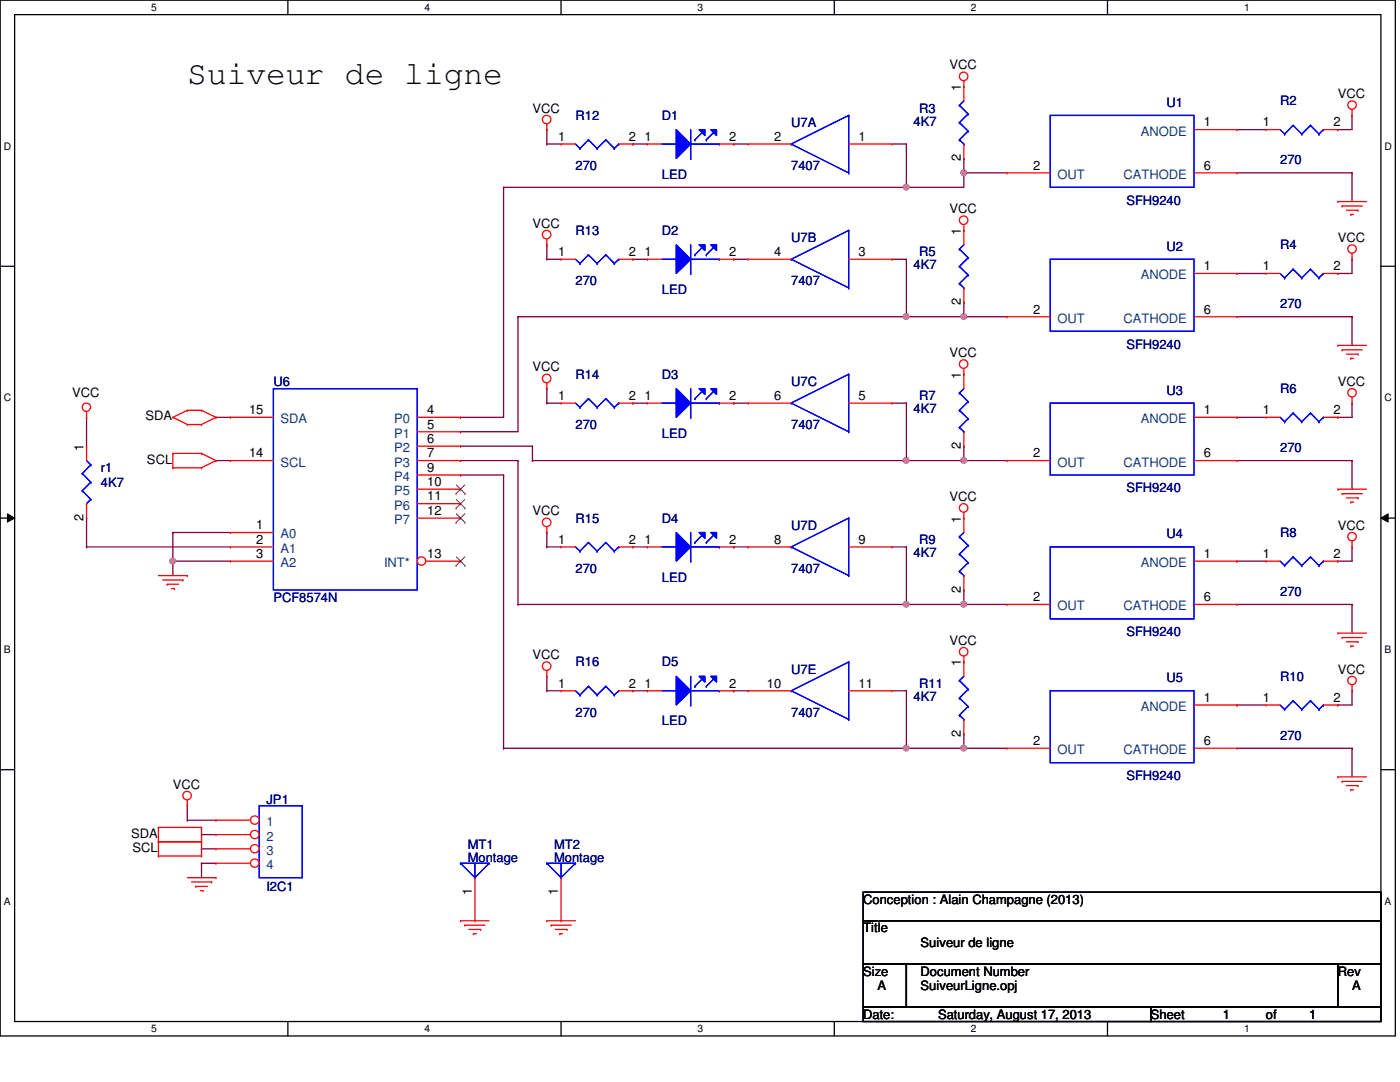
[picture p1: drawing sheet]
<svg xmlns="http://www.w3.org/2000/svg" width="279mm" height="216mm" viewBox="0 0 279 216" stroke-linecap="round" stroke-linejoin="round" font-family="sans-serif">
<path d="M0 0h278.5v206.7h-278.5zM2.9 2.9h272.7v200.9h-272.7z" fill="none" stroke="#000" stroke-width=".25"/>
<g fill="#fff">
<path d="M30.2 .3h1.1v2.3h-1.1z"/>
<path d="M30.2 204.1h1.1v2.3h-1.1z"/>
</g>
<path d="M57.4 0v2.9M57.4 203.8v2.9" fill="none" stroke="#000" stroke-width=".25"/>
<g fill="#fff">
<path d="M84.7 .3h1.1v2.3h-1.1z"/>
<path d="M84.7 204.1h1.1v2.3h-1.1z"/>
</g>
<path d="M112 0v2.9M112 203.8v2.9" fill="none" stroke="#000" stroke-width=".25"/>
<g fill="#fff">
<path d="M139.2 .3h1.1v2.3h-1.1z"/>
<path d="M139.2 204.1h1.1v2.3h-1.1z"/>
</g>
<path d="M166.5 0v2.9M166.5 203.8v2.9" fill="none" stroke="#000" stroke-width=".25"/>
<g fill="#fff">
<path d="M193.8 .3h1.1v2.3h-1.1z"/>
<path d="M193.8 204.1h1.1v2.3h-1.1z"/>
</g>
<path d="M221 0v2.9M221 203.8v2.9" fill="none" stroke="#000" stroke-width=".25"/>
<g fill="#fff">
<path d="M248.3 .3h1.1v2.3h-1.1z"/>
<path d="M248.3 204.1h1.1v2.3h-1.1z"/>
<path d="M.8 28h1.4v2.3h-1.4z"/>
<path d="M276.3 28h1.4v2.3h-1.4z"/>
<path d="M.8 78.2h1.4v2.3h-1.4z"/>
<path d="M276.3 78.2h1.4v2.3h-1.4z"/>
</g>
<path d="M0 53.1h2.9M275.6 53.1h2.9" fill="none" stroke="#000" stroke-width=".25"/>
<g fill="#fff">
<path d="M.8 128.5h1.3v2.2h-1.3z"/>
<path d="M276.3 128.5h1.3v2.2h-1.3z"/>
</g>
<path d="M0 103.4h2.9M275.6 103.4h2.9" fill="none" stroke="#000" stroke-width=".25"/>
<path d="M1.5 102.5l1.4 .9-1.4 .8zM275.6 103.4l1.4-.9v1.7z" fill="#000"/>
<path d="M1.5 102.5l1.4 .9-1.4 .8zM275.6 103.4l1.4-.9v1.7z" fill="none" stroke="#000" stroke-width=".2"/>
<g fill="#fff">
<path d="M.8 178.7h1.3v2.2h-1.3z"/>
<path d="M276.3 178.7h1.3v2.2h-1.3z"/>
</g>
<path d="M0 153.6h2.9M275.6 153.6h2.9" fill="none" stroke="#000" stroke-width=".25"/>
<path d="M192.4 34.5h.1M192.4 34.5v2.9" fill="none" stroke="#800040" stroke-width=".25"/>
<circle cx="192.3" cy="34.5" r=".56" fill="#f0f"/>
<circle cx="192.3" cy="34.5" r=".56" fill="none" stroke="#f0f" stroke-width=".25"/>
<path d="M192.4 34.5h.1M192.4 34.5h8.6M246.9 25.9h.1M246.9 34.5h22.9M246.9 25.9h5.7M269.8 34.5h.1M269.8 34.5v5.7M34.5 106.3h.1M34.5 112h.1M34.5 106.3h11.5M34.5 112v2.9" fill="none" stroke="#800040" stroke-width=".25"/>
<circle cx="34.5" cy="112" r=".56" fill="#f0f"/>
<circle cx="34.5" cy="112" r=".56" fill="none" stroke="#f0f" stroke-width=".25"/>
<g fill="none" stroke="#800040" stroke-width=".25">
<path d="M180.9 37.4h.1M180.9 37.4h11.5M17.3 83.3h.1M17.3 83.3v5.7M43.1 83.3h.1M43.1 91.9h.1M43.1 83.3h2.9M43.1 91.9h2.9M17.3 109.1h.1M17.3 103.4h.1M17.3 109.1h28.7M17.3 103.4v5.7"/>
<path d="M34.5 112h.1M34.5 106.3h.1M34.5 112h11.5M34.5 106.3v5.7"/>
</g>
<circle cx="180.8" cy="37.3" r=".56" fill="#f0f"/>
<circle cx="180.8" cy="37.3" r=".56" fill="none" stroke="#f0f" stroke-width=".25"/>
<path d="M267 25.9h.1M269.8 23h.1M269.8 23v2.9h-2.8M192.4 60.3h.1M192.4 60.3v2.9" fill="none" stroke="#800040" stroke-width=".25"/>
<circle cx="192.3" cy="63.2" r=".56" fill="#f0f"/>
<circle cx="192.3" cy="63.2" r=".56" fill="none" stroke="#f0f" stroke-width=".25"/>
<path d="M246.9 54.6h.1M246.9 54.6h5.7M180.9 63.2h.1M180.9 63.2h20.1M192.4 63.2h.1M246.9 63.2h22.9M269.8 63.2h.1M269.8 63.2v5.7" fill="none" stroke="#800040" stroke-width=".25"/>
<circle cx="180.8" cy="63.2" r=".56" fill="#f0f"/>
<circle cx="180.8" cy="63.2" r=".56" fill="none" stroke="#f0f" stroke-width=".25"/>
<path d="M267 54.6h.1M269.8 51.7h.1M269.8 51.7v2.9h-2.8M192.4 89h.1M192.4 89v2.9" fill="none" stroke="#800040" stroke-width=".25"/>
<circle cx="192.3" cy="91.9" r=".56" fill="#f0f"/>
<circle cx="192.3" cy="91.9" r=".56" fill="none" stroke="#f0f" stroke-width=".25"/>
<path d="M180.9 91.9h.1M180.9 91.9h20.1M192.4 91.9h.1M246.9 83.3h.1M246.9 91.9h22.9M246.9 83.3h5.7M269.8 91.9h.1M269.8 91.9v5.7" fill="none" stroke="#800040" stroke-width=".25"/>
<circle cx="180.8" cy="91.9" r=".56" fill="#f0f"/>
<circle cx="180.8" cy="91.9" r=".56" fill="none" stroke="#f0f" stroke-width=".25"/>
<path d="M267 83.3h.1M269.8 80.4h.1M269.8 80.4v2.9h-2.8M192.4 117.7h.1M192.4 117.7v2.9" fill="none" stroke="#800040" stroke-width=".25"/>
<circle cx="192.3" cy="120.6" r=".56" fill="#f0f"/>
<circle cx="192.3" cy="120.6" r=".56" fill="none" stroke="#f0f" stroke-width=".25"/>
<path d="M246.9 112h.1M246.9 112h5.7M180.9 120.6h.1M180.9 120.6h20.1M192.4 120.6h.1M246.9 120.6h22.9M269.8 120.6h.1M269.8 120.6v5.7" fill="none" stroke="#800040" stroke-width=".25"/>
<circle cx="180.8" cy="120.6" r=".56" fill="#f0f"/>
<circle cx="180.8" cy="120.6" r=".56" fill="none" stroke="#f0f" stroke-width=".25"/>
<path d="M267 112h.1M269.8 109.1h.1M269.8 109.1v2.9h-2.8M192.4 146.4h.1M192.4 146.4v2.9" fill="none" stroke="#800040" stroke-width=".25"/>
<circle cx="192.3" cy="149.3" r=".56" fill="#f0f"/>
<circle cx="192.3" cy="149.3" r=".56" fill="none" stroke="#f0f" stroke-width=".25"/>
<path d="M180.9 149.3h.1M180.9 149.3h20.1M192.4 149.3h.1M246.9 140.7h.1M246.9 149.3h22.9M246.9 140.7h5.7M269.8 149.3h.1M269.8 149.3v5.7" fill="none" stroke="#800040" stroke-width=".25"/>
<circle cx="180.8" cy="149.3" r=".56" fill="#f0f"/>
<circle cx="180.8" cy="149.3" r=".56" fill="none" stroke="#f0f" stroke-width=".25"/>
<g fill="none" stroke="#800040" stroke-width=".25">
<path d="M100.5 37.4h.1M100.5 37.4v45.9h-8.6M100.5 37.4h80.4M109.1 28.7h.1M109.1 25.9h.1M109.1 28.7h2.9M109.1 25.9v2.8M126.3 28.7h.1M126.3 28.7h2.9M146.4 28.7h.1M146.4 28.7h2.9M178 28.7h2.9"/>
<path d="M180.9 28.7h.1M180.9 37.4h.1M180.9 28.7v8.7M192.4 31.6h.1M192.4 31.6v2.9M109.1 51.7h.1M109.1 48.9h.1M109.1 48.9v2.8M109.1 51.7h2.9M126.3 51.7h.1M126.3 51.7h2.9M146.4 51.7h.1"/>
<path d="M146.4 51.7h2.9M178 51.7h2.9M180.9 51.7h.1M180.9 51.7v11.5M103.4 63.2h.1M103.4 63.2v22.9h-11.5M103.4 63.2h77.5M109.1 77.6h.1M109.1 77.6v2.8M180.9 63.2h.1M91.9 83.3h.1M91.9 86.1h.1"/>
<path d="M91.9 89h.1M91.9 91.9h.1M91.9 94.8h.1M91.9 89h14.4M91.9 91.9h11.5M91.9 94.8h8.6M100.5 94.8h.1M100.5 94.8v54.5M103.4 91.9h.1M103.4 91.9v28.7M106.3 89h.1M106.3 91.9h.1"/>
<path d="M106.3 89v2.9M106.3 91.9h74.6M109.1 80.4h.1M109.1 80.4h2.9M126.3 80.4h.1M126.3 80.4h2.9M146.4 80.4h.1M146.4 80.4h2.9M178 80.4h2.9M180.9 80.4h.1M180.9 91.9h.1M180.9 80.4v11.5"/>
<path d="M109.1 109.1h.1M109.1 106.3h.1M109.1 106.3v2.8M109.1 109.1h2.9M126.3 109.1h.1M126.3 109.1h2.9M146.4 109.1h.1M146.4 109.1h2.9M178 109.1h2.9M180.9 109.1h.1M180.9 109.1v11.5M103.4 120.6h.1"/>
<path d="M103.4 120.6h77.5M109.1 137.8h.1M109.1 135h.1M109.1 135v2.8M109.1 137.8h2.9M126.3 137.8h.1M126.3 137.8h2.9M146.4 137.8h.1M146.4 137.8h2.9M178 137.8h2.9M180.9 120.6h.1M180.9 137.8h.1"/>
<path d="M180.9 137.8v11.5M269.8 137.8h.1M269.8 137.8v2.9h-2.8M100.5 149.3h.1M100.5 149.3h80.4M180.9 149.3h.1M267 140.7h.1M37.4 163.7h.1M37.4 160.8h.1M37.4 163.7h5.7M37.4 160.8v2.9M40.2 166.5h.1"/>
<path d="M40.2 169.4h.1M40.2 172.3h.1M40.2 166.5h2.9M40.2 169.4h2.9M40.2 172.3h2.9M40.2 172.3v2.8"/>
</g>
<g fill="none" stroke="#f00" stroke-width=".25">
<path d="M192.4 17.3h.1M192.4 16.1v1.2M109.1 25.9h.1M109.1 24.7v1.2M269.8 23h.1M269.8 21.8v1.2M109.1 48.9h.1M109.1 47.7v1.2M192.4 46h.1M192.4 44.8v1.2M267 40.2h.1M267 40.2h5.7"/>
<path d="M267.8 41.1h.1M267.8 41.1h4.1M268.7 42h2.3M269.6 42.8h.1M269.6 42.8h.5M269.8 51.7h.1M269.8 50.5v1.2M271 42h.1M109.1 77.6h.1M109.1 76.4v1.2M192.4 74.7h.1M192.4 73.5v1.2"/>
<path d="M267 68.9h.1M267 68.9h5.7M267.8 69.8h.1M267.8 69.8h4.1M268.7 70.7h2.3M269.6 71.5h.1M269.6 71.5h.5M269.8 79.2v1.2M271 70.7h.1M17.3 83.3h.1M17.3 82.1v1.2M34.5 83.3h.1"/>
<path d="M34.5 93.3h.1M34.5 90.5h.1M34.5 83.3l2.9 1.4M34.5 93.3h5.7M34.5 90.5v2.8M34.5 90.5h5.7M37.4 84.7h.1M37.4 81.9h.1M37.4 84.7h2.8M37.4 81.9l-2.9 1.4M37.4 81.9h2.8M40.2 84.7h.1"/>
<path d="M40.2 81.9h.1M40.2 93.3h.1M40.2 90.5h.1M40.2 81.9l2.9 1.4M40.2 90.5l2.9 1.4M43.1 83.3h.1M43.1 91.9h.1M43.1 83.3l-2.9 1.4M43.1 91.9l-2.9 1.4M112 80.4h.1M112 80.4h2.9M123.5 80.4h2.8"/>
<path d="M126.3 80.4h.1M267 97.6h.1M267 97.6h5.7M267.8 98.5h.1M267.8 98.5h4.1M268.7 99.4h2.3M269.8 80.4h.1M271 99.4h.1M31.6 114.9h5.8M32.5 115.7h4M33.4 116.6h.1M33.4 116.6h2.2"/>
<path d="M34.2 117.4h.6M34.8 117.4h.1M36.5 115.7h.1M37.4 114.9h.1M109.1 106.3h.1M109.1 105.1v1.2M192.4 103.4h.1M192.4 102.2v1.2M238.3 112h8.6M246.9 112h.1M269.6 100.2h.1M269.6 100.2h.5"/>
<path d="M269.8 109.1h.1M269.8 107.9v1.2M109.1 135h.1M109.1 133.8v1.2M192.4 132.1h.1M192.4 130.9v1.2M201 120.6h.1M201 120.6h8.6M238.3 120.6h8.6M246.9 120.6h.1M267 126.3h.1M267 126.3h5.7"/>
<path d="M267.8 127.2h.1M267.8 127.2h4.1M268.7 128.1h2.3M269.6 128.9h.1M269.6 128.9h.5M269.8 137.8h.1M269.8 136.7v1.1M271 128.1h.1M37.4 159.6v1.2M267 155h.1M267 155h5.7M267.8 155.9h.1"/>
<path d="M267.8 155.9h4.1M268.7 156.8h2.3M269.6 157.6h.1M269.6 157.6h.5M271 156.8h.1M31.6 168h.1M31.6 165.1h.1M31.6 170.8h.1M31.6 168h8.6M31.6 165.1v5.7M31.6 165.1h8.6M31.6 170.8h8.6"/>
<path d="M37.4 160.8h.1M37.4 175.1h5.7M38.2 176h4M39.1 176.9h.1M39.1 176.9h2.3M40 177.7h.5M40.2 165.1h.1M40.2 168h.1M40.2 170.8h.1M40.2 165.1v5.7M40.5 177.7h.1M42.2 176h.1"/>
<path d="M43.1 175.1h.1M94.8 175.1v8.6M91.9 183.7h.1M91.9 183.7h5.7M92.8 184.6h.1M92.8 184.6h4M93.6 185.5h2.3M94.5 186.3h.1M94.5 186.3h.5M94.8 183.7h.1M95.9 185.5h.1M109.1 183.7h.1"/>
<path d="M109.1 183.7h5.8M110 184.6h.1M110 184.6h4M110.8 185.5h2.4M111.7 186.3h.1M111.7 186.3h.6M113.2 185.5h.1"/>
<circle cx="192.3" cy="15.2" r=".85"/>
<circle cx="109.1" cy="23.9" r=".84"/>
<circle cx="269.8" cy="21" r=".84"/>
<circle cx="109.1" cy="46.8" r=".85"/>
<circle cx="192.3" cy="43.9" r=".85"/>
<circle cx="269.8" cy="49.7" r=".84"/>
<circle cx="109.1" cy="75.5" r=".85"/>
<circle cx="192.3" cy="72.6" r=".85"/>
<circle cx="269.8" cy="78.4" r=".84"/>
<circle cx="17.2" cy="81.3" r=".83"/>
<circle cx="109.1" cy="104.2" r=".85"/>
<circle cx="192.3" cy="101.3" r=".85"/>
<circle cx="269.8" cy="107.1" r=".84"/>
<circle cx="109.1" cy="132.9" r=".85"/>
<circle cx="192.3" cy="130" r=".85"/>
<circle cx="269.8" cy="135.8" r=".84"/>
<circle cx="37.3" cy="158.8" r=".85"/>
</g>
<path d="M172.3 178h103.3v5.7h-103.3zM172.3 183.7h103.3v8.7h-103.3zM172.3 192.4h8.6v8.6h-8.6zM180.9 192.4h86.1v8.6h-86.1zM267 192.4h8.6v8.6h-8.6zM172.3 201h57.4v2.8h-57.4zM229.7 201h45.9v2.8h-45.9z" fill="none" stroke="#000" stroke-width=".25"/>
<g fill="none" stroke="#00f" stroke-width=".25">
<path d="M117.4 79.5h.1M117.4 79.5l-1.7 1.8M117.4 79.5l1.8 1.8M120.9 79.5h.1M120.9 79.5l-1.7 1.8M120.9 79.5l1.7 1.8M114.9 80.4l.8 .9M115.7 81.3h.1M119.2 81.3h.1M122.6 81.3h.1M123.5 80.4h.1M123.5 80.4l-.9 .9"/>
<path d="M209.6 109.1h28.7v14.4h-28.7zM51.7 160.8h8.6v14.3h-8.6zM91.9 172.3h.1M91.9 172.3h5.7M91.9 172.3l2.9 2.8M94.8 175.1h.1M94.8 172.3v2.8M97.6 172.3h.1M97.6 172.3l-2.8 2.8"/>
</g>
<circle cx="50.8" cy="163.6" r=".84" fill="#fff"/>
<g fill="none" stroke="#f00" stroke-width=".25">
<path d="M43.1 163.7h.1M43.1 163.7h6.9"/>
<circle cx="50.8" cy="163.6" r=".84"/>
</g>
<circle cx="50.8" cy="166.5" r=".84" fill="#fff"/>
<g fill="none" stroke="#f00" stroke-width=".25">
<path d="M43.1 166.5h.1M43.1 166.5h6.9"/>
<circle cx="50.8" cy="166.5" r=".84"/>
</g>
<circle cx="50.8" cy="169.4" r=".84" fill="#fff"/>
<g fill="none" stroke="#f00" stroke-width=".25">
<path d="M43.1 169.4h.1M43.1 169.4h6.9"/>
<circle cx="50.8" cy="169.4" r=".84"/>
</g>
<circle cx="50.8" cy="172.2" r=".84" fill="#fff"/>
<g fill="none" stroke="#f00" stroke-width=".25">
<path d="M252.6 54.6h.1M252.6 54.6h2.9M264.1 54.6h2.9M267 54.6h.1M46 91.9h.1M46 83.3h.1M46 83.3h8.6M46 91.9h8.6M83.3 86.1h8.6M83.3 83.3h8.6M83.3 97.6h8.6M91.9 86.1h.1"/>
<path d="M91.9 83.3h.1M91.9 97.6h.1M46 112h.1M46 109.1h.1M46 106.3h.1M46 112h8.6M46 109.1h8.6M46 106.3h8.6M83.3 103.4h8.6M83.3 100.5h8.6M91.9 103.4h.1M91.9 100.5h.1"/>
<path d="M112 137.8h.1M112 137.8h2.9M123.5 137.8h2.8M126.3 137.8h.1M43.1 172.3h.1M43.1 172.3h6.9"/>
<circle cx="50.8" cy="172.2" r=".84"/>
</g>
<g fill="none" stroke="#00f" stroke-width=".25">
<path d="M255.5 54.6l.9 .9M256.4 55.5h.1M258.1 53.7h.1M258.1 53.7l-1.7 1.8M258.1 53.7l1.7 1.8M259.8 55.5h.1M261.5 53.7h.1M261.5 53.7l-1.7 1.8M261.5 53.7l1.7 1.8M263.2 55.5h.1M264.1 54.6h.1M264.1 54.6l-.9 .9"/>
<path d="M54.6 77.6h28.7v40.1h-28.7zM114.9 137.8l.8 .9M115.7 138.7h.1M117.4 136.9h.1M117.4 136.9l-1.7 1.8M117.4 136.9l1.8 1.8M119.2 138.7h.1M120.9 136.9h.1M120.9 136.9l-1.7 1.8M120.9 136.9l1.7 1.8M122.6 138.7h.1M123.5 137.8h.1"/>
<path d="M123.5 137.8l-.9 .9"/>
</g>
<path d="M91 98.5h.1M91.1 99.7l1.7 1.7M91.1 96.8l1.7 1.7M92.8 99.7l-1.8 1.7M92.8 96.8l-1.8 1.7M92.8 98.5h.1M91 104.3h.1M91 101.4h.1M91.1 102.5l1.7 1.8M92.8 102.5l-1.8 1.8M92.8 104.3h.1M92.8 101.4h.1" fill="none" stroke="#804000" stroke-width=".2"/>
<circle cx="84.1" cy="112" r=".84" fill="#fff"/>
<g fill="none" stroke="#f00" stroke-width=".25">
<path d="M149.3 51.7h.1M149.3 51.7h8.6M169.4 51.7h8.6M178 51.7h.1M192.4 46h.1M192.4 46v2.9M192.4 57.4v2.9M192.4 60.3h.1M83.3 94.8h8.6M83.3 91.9h8.6M83.3 89h8.6M91.9 94.8h.1"/>
<path d="M91.9 91.9h.1M91.9 89h.1M201 91.9h.1M201 91.9h8.6M238.3 91.9h8.6M238.3 83.3h8.6M246.9 83.3h.1M246.9 91.9h.1M85 112h6.9M91.9 112h.1M149.3 109.1h.1M149.3 109.1h8.6"/>
<path d="M169.4 109.1h8.6M178 109.1h.1M252.6 112h.1M252.6 112h2.9M264.1 112h2.9M267 112h.1"/>
<circle cx="84.1" cy="112" r=".84"/>
</g>
<path d="M91 112.9h.1M91.1 111.1l1.7 1.8M92.8 111.1l-1.8 1.8M92.8 112.9h.1" fill="none" stroke="#804000" stroke-width=".2"/>
<g fill="none" stroke="#00f" stroke-width=".25">
<path d="M157.9 51.7h.1M157.9 51.7l11.5 5.7M169.4 46h.1M169.4 57.4h.1M169.4 46v11.4M169.4 46l-11.5 5.7M191.5 49.7h.1M191.5 53.2h.1M191.5 56.6h.1M191.5 49.7l1.7 1.7M191.5 53.2l1.7 1.7M191.5 56.6l.9 .8"/>
<path d="M192.4 57.4h.1M192.4 48.9l-.9 .8M193.2 51.4h.1M193.2 54.9h.1M193.2 51.4l-1.7 1.8M193.2 54.9l-1.7 1.7M209.6 80.4h28.7v14.4h-28.7zM157.9 109.1h.1M157.9 109.1l11.5 5.8M169.4 103.4h.1M169.4 114.9h.1M169.4 103.4l-11.5 5.7"/>
<path d="M169.4 103.4v11.5M255.5 112l.9 .9M256.4 112.9h.1M258.1 111.1h.1M258.1 111.1l-1.7 1.8M258.1 111.1l1.7 1.8M259.8 112.9h.1M261.5 111.1h.1M261.5 111.1l-1.7 1.8M261.5 111.1l1.7 1.8M263.2 112.9h.1M264.1 112h.1"/>
<path d="M264.1 112l-.9 .9"/>
</g>
<path d="M135 106.3l2.8 2.8-2.8 2.9z" fill="#00f"/>
<path d="M135 106.3l2.8 2.8-2.8 2.9z" fill="none" stroke="#00f" stroke-width=".25"/>
<path d="M139.5 106.3h1.2v1.1z" fill="#00f"/>
<path d="M139.5 106.3h1.2v1.1z" fill="none" stroke="#00f" stroke-width=".25"/>
<path d="M141.9 106.3h1.1v1.1z" fill="#00f"/>
<path d="M132.1 109.1h2.9M135 109.1h.1M137.8 112h.1M137.8 106.3v5.7M137.8 109.1h5.8M138.7 108.2h.1M140.1 106.8l-1.4 1.4M141 108.2h.1M141.9 106.3h1.1v1.1zM142.4 106.8l-1.4 1.4M143.6 109.1h.1" fill="none" stroke="#00f" stroke-width=".25"/>
<path d="M135 106.3l2.8 2.8-2.8 2.9z" fill="#00f"/>
<path d="M135 106.3l2.8 2.8-2.8 2.9z" fill="none" stroke="#00f" stroke-width=".25"/>
<path d="M139.5 106.3h1.2v1.1z" fill="#00f"/>
<path d="M139.5 106.3h1.2v1.1z" fill="none" stroke="#00f" stroke-width=".25"/>
<path d="M141.9 106.3h1.1v1.1z" fill="#00f"/>
<g fill="none" stroke="#00f" stroke-width=".25">
<path d="M255.5 83.3l.9 .9M256.4 84.2h.1M258.1 82.4h.1M258.1 82.4l-1.7 1.8M258.1 82.4l1.7 1.8M259.8 84.2h.1M261.5 82.4h.1M261.5 82.4l-1.7 1.8M261.5 82.4l1.7 1.8M263.2 84.2h.1M264.1 83.3h.1M264.1 83.3l-.9 .9"/>
<path d="M132.1 109.1h2.9M135 109.1h.1M137.8 112h.1M137.8 106.3v5.7M137.8 109.1h5.8M138.7 108.2h.1M140.1 106.8l-1.4 1.4M141 108.2h.1M141.9 106.3h1.1v1.1zM142.4 106.8l-1.4 1.4M143.6 109.1h.1M191.5 107.1h.1"/>
<path d="M191.5 110.6h.1M191.5 114h.1M191.5 107.1l1.7 1.7M191.5 110.6l1.7 1.7M191.5 114l.9 .9M192.4 114.9h.1M192.4 106.3l-.9 .8M193.2 108.8h.1M193.2 112.3h.1M193.2 108.8l-1.7 1.8M193.2 112.3l-1.7 1.7"/>
</g>
<path d="M252.6 83.3h.1M252.6 83.3h2.9M264.1 83.3h2.9M267 83.3h.1M129.2 109.1h.1M129.2 109.1h2.9M143.6 109.1h2.8M146.4 109.1h.1M192.4 103.4h.1M192.4 117.7h.1M192.4 103.4v2.9M192.4 114.9v2.8" fill="none" stroke="#f00" stroke-width=".25"/>
<path d="M135 48.9l2.8 2.8-2.8 2.9z" fill="#00f"/>
<path d="M135 48.9l2.8 2.8-2.8 2.9z" fill="none" stroke="#00f" stroke-width=".25"/>
<path d="M139.5 48.9h1.2v1.1z" fill="#00f"/>
<path d="M139.5 48.9h1.2v1.1z" fill="none" stroke="#00f" stroke-width=".25"/>
<path d="M141.9 48.9h1.1v1.1z" fill="#00f"/>
<path d="M132.1 51.7h2.9M135 51.7h.1M137.8 54.6h.1M137.8 48.9v5.7M137.8 51.7h5.8M138.7 50.8h.1M140.1 49.4l-1.4 1.4M141 50.8h.1M141.9 48.9h1.1v1.1zM142.4 49.4l-1.4 1.4M143.6 51.7h.1" fill="none" stroke="#00f" stroke-width=".25"/>
<path d="M135 48.9l2.8 2.8-2.8 2.9z" fill="#00f"/>
<path d="M135 48.9l2.8 2.8-2.8 2.9z" fill="none" stroke="#00f" stroke-width=".25"/>
<path d="M139.5 48.9h1.2v1.1z" fill="#00f"/>
<path d="M139.5 48.9h1.2v1.1z" fill="none" stroke="#00f" stroke-width=".25"/>
<path d="M141.9 48.9h1.1v1.1z" fill="#00f"/>
<g fill="none" stroke="#00f" stroke-width=".25">
<path d="M157.9 28.7h.1M157.9 28.7l11.5 5.8M169.4 23h.1M169.4 34.5h.1M169.4 23l-11.5 5.7M169.4 23v11.5M209.6 23h28.7v14.4h-28.7zM114.9 51.7l.8 .9M115.7 52.6h.1M117.4 50.8h.1M117.4 50.8l-1.7 1.8M117.4 50.8l1.8 1.8"/>
<path d="M119.2 52.6h.1M120.9 50.8h.1M120.9 50.8l-1.7 1.8M120.9 50.8l1.7 1.8M122.6 52.6h.1M123.5 51.7h.1M123.5 51.7l-.9 .9M132.1 51.7h2.9M135 51.7h.1M137.8 54.6h.1M137.8 48.9v5.7M137.8 51.7h5.8"/>
<path d="M138.7 50.8h.1M140.1 49.4l-1.4 1.4M141 50.8h.1M141.9 48.9h1.1v1.1zM142.4 49.4l-1.4 1.4M143.6 51.7h.1M114.9 109.1l.8 .9M115.7 110h.1M117.4 108.2h.1M117.4 108.2l-1.7 1.8M117.4 108.2l1.8 1.8M119.2 110h.1"/>
<path d="M120.9 108.2h.1M120.9 108.2l-1.7 1.8M120.9 108.2l1.7 1.8M122.6 110h.1M123.5 109.1h.1M123.5 109.1l-.9 .9M209.6 137.8h28.7v14.4h-28.7z"/>
</g>
<g fill="none" stroke="#f00" stroke-width=".25">
<path d="M149.3 28.7h.1M149.3 28.7h8.6M169.4 28.7h8.6M178 28.7h.1M201 34.5h.1M201 34.5h8.6M238.3 25.9h8.6M238.3 34.5h8.6M246.9 25.9h.1M246.9 34.5h.1M112 51.7h.1M112 51.7h2.9"/>
<path d="M123.5 51.7h2.8M126.3 51.7h.1M129.2 51.7h.1M129.2 51.7h2.9M143.6 51.7h2.8M146.4 51.7h.1M112 109.1h.1M112 109.1h2.9M123.5 109.1h2.8M126.3 109.1h.1M201 149.3h.1M201 149.3h8.6"/>
<path d="M238.3 140.7h8.6M238.3 149.3h8.6M246.9 140.7h.1M246.9 149.3h.1"/>
</g>
<path d="M135 25.9l2.8 2.8-2.8 2.9z" fill="#00f"/>
<path d="M135 25.9l2.8 2.8-2.8 2.9z" fill="none" stroke="#00f" stroke-width=".25"/>
<path d="M139.5 25.9h1.2v1.2z" fill="#00f"/>
<path d="M139.5 25.9h1.2v1.2z" fill="none" stroke="#00f" stroke-width=".25"/>
<path d="M141.9 25.9h1.1v1.2z" fill="#00f"/>
<path d="M132.1 28.7h2.9M135 28.7h.1M137.8 31.6h.1M137.8 25.9v5.7M137.8 28.7h5.8M138.7 27.9h.1M140.1 26.5l-1.4 1.4M141 27.9h.1M141.9 25.9h1.1v1.2zM142.4 26.5l-1.4 1.4M143.6 28.7h.1" fill="none" stroke="#00f" stroke-width=".25"/>
<path d="M135 25.9l2.8 2.8-2.8 2.9z" fill="#00f"/>
<path d="M135 25.9l2.8 2.8-2.8 2.9z" fill="none" stroke="#00f" stroke-width=".25"/>
<path d="M139.5 25.9h1.2v1.2z" fill="#00f"/>
<path d="M139.5 25.9h1.2v1.2z" fill="none" stroke="#00f" stroke-width=".25"/>
<path d="M141.9 25.9h1.1v1.2z" fill="#00f"/>
<g fill="none" stroke="#00f" stroke-width=".25">
<path d="M114.9 28.7l.8 .9M115.7 29.6h.1M117.4 27.9h.1M117.4 27.9l-1.7 1.7M117.4 27.9l1.8 1.7M119.2 29.6h.1M120.9 27.9h.1M120.9 27.9l-1.7 1.7M120.9 27.9l1.7 1.7M122.6 29.6h.1M123.5 28.7h.1M123.5 28.7l-.9 .9"/>
<path d="M132.1 28.7h2.9M135 28.7h.1M137.8 31.6h.1M137.8 25.9v5.7M137.8 28.7h5.8M138.7 27.9h.1M140.1 26.5l-1.4 1.4M141 27.9h.1M141.9 25.9h1.1v1.2zM142.4 26.5l-1.4 1.4M143.6 28.7h.1M255.5 25.9l.9 .9"/>
<path d="M256.4 26.8h.1M258.1 25h.1M258.1 25l-1.7 1.8M258.1 25l1.7 1.8M259.8 26.8h.1M261.5 25h.1M261.5 25l-1.7 1.8M261.5 25l1.7 1.8M263.2 26.8h.1M264.1 25.9h.1M264.1 25.9l-.9 .9M169.4 74.7h.1"/>
<path d="M169.4 74.7l-11.5 5.7M169.4 74.7v11.4M191.5 78.4h.1M191.5 78.4l1.7 1.7M192.4 77.6l-.9 .8M16.4 94.5h.1M16.4 97.9h.1M16.4 94.5l1.7 1.7M16.4 97.9l1.7 1.8M17.3 91.9l.8 .9M18.1 92.8h.1M18.1 96.2h.1"/>
<path d="M18.1 99.7h.1M18.1 92.8l-1.7 1.7M18.1 96.2l-1.7 1.7M18.1 99.7l-.8 .8M157.9 80.4h.1M157.9 80.4l11.5 5.7M169.4 86.1h.1M191.5 81.9h.1M191.5 85.3h.1M191.5 81.9l1.7 1.7M191.5 85.3l.9 .8M192.4 86.1h.1"/>
<path d="M193.2 80.1h.1M193.2 83.6h.1M193.2 80.1l-1.7 1.8M193.2 83.6l-1.7 1.7M17.3 100.5h.1M157.9 137.8h.1M157.9 137.8l11.5 5.8M169.4 132.1h.1M169.4 132.1v11.5M169.4 132.1l-11.5 5.7M258.1 139.8h.1M258.1 139.8l-1.7 1.8"/>
<path d="M258.1 139.8l1.7 1.8M261.5 139.8h.1M261.5 139.8l-1.7 1.8M261.5 139.8l1.7 1.8M169.4 143.6h.1M255.5 140.7l.9 .9M256.4 141.6h.1M259.8 141.6h.1M263.2 141.6h.1M264.1 140.7h.1M264.1 140.7l-.9 .9"/>
</g>
<g fill="none" stroke="#f00" stroke-width=".25">
<path d="M112 28.7h.1M112 28.7h2.9M123.5 28.7h2.8M126.3 28.7h.1M129.2 28.7h.1M129.2 28.7h2.9M143.6 28.7h2.8M146.4 28.7h.1M252.6 25.9h.1M252.6 25.9h2.9M264.1 25.9h2.9M267 25.9h.1"/>
<path d="M192.4 74.7h.1M192.4 74.7v2.9M17.3 89h.1M17.3 89v2.9M149.3 80.4h.1M149.3 80.4h8.6M169.4 80.4h8.6M178 80.4h.1M192.4 89h.1M192.4 86.1v2.9M17.3 103.4h.1M17.3 100.5v2.9"/>
<path d="M149.3 137.8h.1M149.3 137.8h8.6M169.4 137.8h8.6M178 137.8h.1M252.6 140.7h.1M252.6 140.7h2.9M264.1 140.7h2.9M267 140.7h.1"/>
</g>
<path d="M135 77.6l2.8 2.8-2.8 2.9z" fill="#00f"/>
<path d="M135 77.6l2.8 2.8-2.8 2.9z" fill="none" stroke="#00f" stroke-width=".25"/>
<path d="M139.5 77.6h1.2v1.1z" fill="#00f"/>
<path d="M139.5 77.6h1.2v1.1z" fill="none" stroke="#00f" stroke-width=".25"/>
<path d="M141.9 77.6h1.1v1.1z" fill="#00f"/>
<path d="M137.8 77.6v5.7M138.7 79.5h.1M140.1 78.1l-1.4 1.4M141 79.5h.1M141.9 77.6h1.1v1.1zM142.4 78.1l-1.4 1.4M132.1 80.4h2.9M135 80.4h.1M137.8 83.3h.1M137.8 80.4h5.8M143.6 80.4h.1" fill="none" stroke="#00f" stroke-width=".25"/>
<path d="M135 77.6l2.8 2.8-2.8 2.9z" fill="#00f"/>
<path d="M135 77.6l2.8 2.8-2.8 2.9z" fill="none" stroke="#00f" stroke-width=".25"/>
<path d="M139.5 77.6h1.2v1.1z" fill="#00f"/>
<path d="M139.5 77.6h1.2v1.1z" fill="none" stroke="#00f" stroke-width=".25"/>
<path d="M141.9 77.6h1.1v1.1z" fill="#00f"/>
<path d="M137.8 77.6v5.7M138.7 79.5h.1M140.1 78.1l-1.4 1.4M141 79.5h.1M141.9 77.6h1.1v1.1zM142.4 78.1l-1.4 1.4M132.1 80.4h2.9M135 80.4h.1M137.8 83.3h.1M137.8 80.4h5.8M143.6 80.4h.1" fill="none" stroke="#00f" stroke-width=".25"/>
<path d="M129.2 80.4h.1M129.2 80.4h2.9M143.6 80.4h2.8M146.4 80.4h.1" fill="none" stroke="#f00" stroke-width=".25"/>
<path d="M135 135l2.8 2.8-2.8 2.9z" fill="#00f"/>
<path d="M135 135l2.8 2.8-2.8 2.9z" fill="none" stroke="#00f" stroke-width=".25"/>
<path d="M139.5 135h1.2v1.1z" fill="#00f"/>
<path d="M139.5 135h1.2v1.1z" fill="none" stroke="#00f" stroke-width=".25"/>
<path d="M141.9 135h1.1v1.1z" fill="#00f"/>
<path d="M132.1 137.8h2.9M135 137.8h.1M137.8 135v5.7M137.8 137.8h5.8M138.7 136.9h.1M140.1 135.5l-1.4 1.4M141 136.9h.1M141.9 135h1.1v1.1zM142.4 135.5l-1.4 1.4M143.6 137.8h.1M137.8 140.7h.1" fill="none" stroke="#00f" stroke-width=".25"/>
<path d="M135 135l2.8 2.8-2.8 2.9z" fill="#00f"/>
<path d="M135 135l2.8 2.8-2.8 2.9z" fill="none" stroke="#00f" stroke-width=".25"/>
<path d="M139.5 135h1.2v1.1z" fill="#00f"/>
<path d="M139.5 135h1.2v1.1z" fill="none" stroke="#00f" stroke-width=".25"/>
<path d="M141.9 135h1.1v1.1z" fill="#00f"/>
<g fill="none" stroke="#00f" stroke-width=".25">
<path d="M191.5 21h.1M191.5 24.5h.1M191.5 27.9h.1M191.5 21l1.7 1.7M191.5 24.5l1.7 1.7M191.5 27.9l.9 .8M192.4 28.7h.1M192.4 20.2l-.9 .8M193.2 22.7h.1M193.2 26.2h.1M193.2 22.7l-1.7 1.8M193.2 26.2l-1.7 1.7"/>
<path d="M209.6 51.7h28.7v14.4h-28.7zM132.1 137.8h2.9M135 137.8h.1M137.8 135v5.7M137.8 137.8h5.8M138.7 136.9h.1M140.1 135.5l-1.4 1.4M141 136.9h.1M141.9 135h1.1v1.1zM142.4 135.5l-1.4 1.4M143.6 137.8h.1M191.5 135.8h.1"/>
<path d="M191.5 139.3h.1M191.5 135.8l1.7 1.7M191.5 139.3l1.7 1.7M192.4 135l-.9 .8M193.2 137.5h.1M193.2 137.5l-1.7 1.8M137.8 140.7h.1M191.5 142.7h.1M191.5 142.7l.9 .9M192.4 143.6h.1M193.2 141h.1M193.2 141l-1.7 1.7"/>
<path d="M109.1 172.3h.1M109.1 172.3h5.8M109.1 172.3l2.9 2.8M112 175.1h.1M112 172.3v2.8M114.9 172.3h.1M114.9 172.3l-2.9 2.8"/>
</g>
<g fill="none" stroke="#f00" stroke-width=".25">
<path d="M192.4 17.3h.1M192.4 17.3v2.9M192.4 31.6h.1M192.4 28.7v2.9M238.3 54.6h8.6M246.9 54.6h.1M201 63.2h.1M201 63.2h8.6M238.3 63.2h8.6M246.9 63.2h.1M129.2 137.8h.1M129.2 137.8h2.9"/>
<path d="M143.6 137.8h2.8M146.4 137.8h.1M192.4 132.1h.1M192.4 132.1v2.9M192.4 146.4h.1M192.4 143.6v2.8M112 175.1v8.6M112 183.7h.1"/>
</g>
<circle cx="192.3" cy="34.5" r=".56" fill="#f0f"/>
<circle cx="192.3" cy="34.5" r=".56" fill="none" stroke="#f0f" stroke-width=".25"/>
<circle cx="34.5" cy="112" r=".56" fill="#f0f"/>
<circle cx="34.5" cy="112" r=".56" fill="none" stroke="#f0f" stroke-width=".25"/>
<circle cx="180.8" cy="37.3" r=".56" fill="#f0f"/>
<circle cx="180.8" cy="37.3" r=".56" fill="none" stroke="#f0f" stroke-width=".25"/>
<circle cx="192.3" cy="63.2" r=".56" fill="#f0f"/>
<circle cx="192.3" cy="63.2" r=".56" fill="none" stroke="#f0f" stroke-width=".25"/>
<circle cx="180.8" cy="63.2" r=".56" fill="#f0f"/>
<circle cx="180.8" cy="63.2" r=".56" fill="none" stroke="#f0f" stroke-width=".25"/>
<circle cx="192.3" cy="91.9" r=".56" fill="#f0f"/>
<circle cx="192.3" cy="91.9" r=".56" fill="none" stroke="#f0f" stroke-width=".25"/>
<circle cx="180.8" cy="91.9" r=".56" fill="#f0f"/>
<circle cx="180.8" cy="91.9" r=".56" fill="none" stroke="#f0f" stroke-width=".25"/>
<circle cx="192.3" cy="120.6" r=".56" fill="#f0f"/>
<circle cx="192.3" cy="120.6" r=".56" fill="none" stroke="#f0f" stroke-width=".25"/>
<circle cx="180.8" cy="120.6" r=".56" fill="#f0f"/>
<circle cx="180.8" cy="120.6" r=".56" fill="none" stroke="#f0f" stroke-width=".25"/>
<circle cx="192.3" cy="149.3" r=".56" fill="#f0f"/>
<circle cx="192.3" cy="149.3" r=".56" fill="none" stroke="#f0f" stroke-width=".25"/>
<circle cx="180.8" cy="149.3" r=".56" fill="#f0f"/>
<circle cx="180.8" cy="149.3" r=".56" fill="none" stroke="#f0f" stroke-width=".25"/>
<text font-size="6.6" x="37.4" y="16.8">Suiveur de ligne</text>
<g font-size="2.6">
<text x="189.5" y="13.8">VCC</text>
<text x="106.3" y="22.5">VCC</text>
<text x="191.7" y="18.2" transform="rotate(-90 191.7 18.2)">1</text>
<text x="267" y="19.6">VCC</text>
<text x="111.4" y="28.1">1</text>
<text x="125.5" y="28.1">2</text>
<text x="128.7" y="28.1">1</text>
<text x="145.5" y="28.1">2</text>
<text x="154.5" y="28.1">2</text>
<text x="171.4" y="28.1">1</text>
<text x="240.3" y="25.2">1</text>
<text x="252.1" y="25.2">1</text>
<text x="266.1" y="25.2">2</text>
<text x="191.7" y="32.2" transform="rotate(-90 191.7 32.2)">2</text>
<text x="206.2" y="33.9">2</text>
<text x="240.3" y="33.9">6</text>
<text x="106.3" y="45.4">VCC</text>
<text x="189.5" y="42.5">VCC</text>
<text x="191.7" y="46.9" transform="rotate(-90 191.7 46.9)">1</text>
<text x="111.4" y="51.1">1</text>
<text x="125.5" y="51.1">2</text>
<text x="128.7" y="51.1">1</text>
<text x="145.5" y="51.1">2</text>
<text x="154.5" y="51.1">4</text>
<text x="171.4" y="51.1">3</text>
<text x="240.3" y="53.9">1</text>
<text x="252.1" y="53.9">1</text>
<text x="266.1" y="53.9">2</text>
<text x="267" y="48.3">VCC</text>
<text x="191.7" y="60.9" transform="rotate(-90 191.7 60.9)">2</text>
<text x="206.2" y="62.6">2</text>
<text x="240.3" y="62.6">6</text>
<text x="189.5" y="71.2">VCC</text>
<text x="106.3" y="74.1">VCC</text>
<text x="191.7" y="75.6" transform="rotate(-90 191.7 75.6)">1</text>
<text x="267" y="77">VCC</text>
<text x="14.4" y="79.3">VCC</text>
<text x="29" y="83.9">SDA</text>
<text x="49.7" y="82.6">15</text>
<text x="85.3" y="82.6">4</text>
<text x="111.4" y="79.8">1</text>
<text x="125.5" y="79.8">2</text>
<text x="128.7" y="79.8">1</text>
<text x="145.5" y="79.8">2</text>
<text x="154.5" y="79.8">6</text>
<text x="171.4" y="79.8">5</text>
<text x="240.3" y="82.6">1</text>
<text x="252.1" y="82.6">1</text>
<text x="266.1" y="82.6">2</text>
<text x="16.6" y="89.9" transform="rotate(-90 16.6 89.9)">1</text>
<text x="85.3" y="85.5">5</text>
<text x="85.3" y="88.4">6</text>
<text x="191.7" y="89.6" transform="rotate(-90 191.7 89.6)">2</text>
<text x="29.3" y="92.5">SCL</text>
<text x="49.7" y="91.3">14</text>
<text x="85.3" y="94.1">9</text>
<text x="85.3" y="91.3">7</text>
<text x="206.2" y="91.3">2</text>
<text x="240.3" y="91.3">6</text>
<text x="85.3" y="99.9">11</text>
<text x="85.3" y="97">10</text>
<text x="189.5" y="99.9">VCC</text>
<text x="16.6" y="103.9" transform="rotate(-90 16.6 103.9)">2</text>
<text x="51.1" y="105.6">1</text>
<text x="85.3" y="102.7">12</text>
<text x="106.3" y="102.8">VCC</text>
<text x="191.7" y="104.3" transform="rotate(-90 191.7 104.3)">1</text>
<text x="267" y="105.7">VCC</text>
<text x="51.1" y="111.3">3</text>
<text x="51.1" y="108.5">2</text>
<text x="85.3" y="111.3">13</text>
<text x="111.4" y="108.5">1</text>
<text x="125.5" y="108.5">2</text>
<text x="128.7" y="108.5">1</text>
<text x="145.5" y="108.5">2</text>
<text x="154.5" y="108.5">8</text>
<text x="171.4" y="108.5">9</text>
<text x="240.3" y="111.3">1</text>
<text x="252.1" y="111.3">1</text>
<text x="266.1" y="111.3">2</text>
<text x="191.7" y="118.3" transform="rotate(-90 191.7 118.3)">2</text>
<text x="206.2" y="120">2</text>
<text x="240.3" y="120">6</text>
<text x="106.3" y="131.5">VCC</text>
<text x="189.5" y="128.7">VCC</text>
<text x="111.4" y="137.2">1</text>
<text x="125.5" y="137.2">2</text>
<text x="128.7" y="137.2">1</text>
<text x="145.5" y="137.2">2</text>
<text x="153" y="137.2">10</text>
<text x="171.4" y="137.2">11</text>
<text x="191.7" y="133" transform="rotate(-90 191.7 133)">1</text>
<text x="267" y="134.4">VCC</text>
<text x="240.3" y="140">1</text>
<text x="252.1" y="140">1</text>
<text x="266.1" y="140">2</text>
<text x="191.7" y="147" transform="rotate(-90 191.7 147)">2</text>
<text x="206.2" y="148.7">2</text>
<text x="240.3" y="148.7">6</text>
<text x="34.5" y="157.4">VCC</text>
<text x="26.2" y="167.1">SDA</text>
<text x="26.5" y="170">SCL</text>
<text x="94.1" y="178.6" transform="rotate(-90 94.1 178.6)">1</text>
<text x="111.3" y="178.6" transform="rotate(-90 111.3 178.6)">1</text>
<text x="172.3" y="180.3">Conception : Alain Champagne (2013)</text>
<text x="172.3" y="186.1">Title</text>
<text x="183.7" y="188.9">Suiveur de ligne</text>
<text x="172.3" y="194.7">Size</text>
<text x="175.1" y="197.6">A</text>
<text x="183.7" y="194.7">Document Number</text>
<text x="183.7" y="197.6">SuiveurLigne.opj</text>
<text x="267" y="194.7">Rev</text>
<text x="269.8" y="197.6">A</text>
<text x="172.3" y="203.3">Date:</text>
<text x="187.2" y="203.3">Saturday, August 17, 2013</text>
<text x="229.7" y="203.3">Sheet</text>
<text x="244" y="203.3">1</text>
<text x="252.6" y="203.3">of</text>
<text x="261.2" y="203.3">1</text>
</g>
<g font-size="2.6" fill="#000080">
<text x="114.9" y="23.9">R12</text>
<text x="132.1" y="23.9">D1</text>
<text x="183.5" y="22.5">R3</text>
<text x="232.8" y="21.3">U1</text>
<text x="255.5" y="21">R2</text>
<text x="157.9" y="25.4">U7A</text>
<text x="182.3" y="25.1">4K7</text>
<text x="114.9" y="34">270</text>
<text x="132.1" y="35.7">LED</text>
<text x="157.9" y="34">7407</text>
<text x="255.5" y="32.8">270</text>
<text x="224.8" y="40.9">SFH9240</text>
<text x="114.9" y="46.9">R13</text>
<text x="132.1" y="46.9">D2</text>
<text x="157.9" y="48.3">U7B</text>
<text x="182.3" y="53.8">4K7</text>
<text x="183.5" y="51.2">R5</text>
<text x="232.8" y="50">U2</text>
<text x="255.5" y="49.7">R4</text>
<text x="114.9" y="56.9">270</text>
<text x="132.1" y="58.6">LED</text>
<text x="157.9" y="56.9">7407</text>
<text x="255.5" y="61.5">270</text>
<text x="224.8" y="69.6">SFH9240</text>
<text x="54.6" y="77">U6</text>
<text x="114.9" y="75.6">R14</text>
<text x="132.1" y="75.6">D3</text>
<text x="157.9" y="77">U7C</text>
<text x="182.3" y="82.5">4K7</text>
<text x="183.5" y="79.9">R7</text>
<text x="232.8" y="78.7">U3</text>
<text x="255.5" y="78.4">R6</text>
<text x="114.9" y="85.6">270</text>
<text x="132.1" y="87.3">LED</text>
<text x="157.9" y="85.6">7407</text>
<text x="20.2" y="94.2">r1</text>
<text x="255.5" y="90.2">270</text>
<text x="20.2" y="97.1">4K7</text>
<text x="224.8" y="98.3">SFH9240</text>
<text x="114.9" y="104.3">R15</text>
<text x="132.1" y="104.3">D4</text>
<text x="157.9" y="105.7">U7D</text>
<text x="232.8" y="107.4">U4</text>
<text x="255.5" y="107.1">R8</text>
<text x="182.3" y="111.2">4K7</text>
<text x="183.5" y="108.6">R9</text>
<text x="114.9" y="114.3">270</text>
<text x="132.1" y="116">LED</text>
<text x="157.9" y="114.3">7407</text>
<text x="255.5" y="118.9">270</text>
<text x="54.6" y="120.1">PCF8574N</text>
<text x="224.8" y="127">SFH9240</text>
<text x="114.9" y="133">R16</text>
<text x="132.1" y="133">D5</text>
<text x="157.9" y="134.4">U7E</text>
<text x="183.5" y="137.3">R11</text>
<text x="232.8" y="136.1">U5</text>
<text x="255.5" y="135.8">R10</text>
<text x="114.9" y="143">270</text>
<text x="157.9" y="143">7407</text>
<text x="182.3" y="139.9">4K7</text>
<text x="132.1" y="144.7">LED</text>
<text x="255.5" y="147.6">270</text>
<text x="224.8" y="155.7">SFH9240</text>
<text x="53.2" y="160.5">JP1</text>
<text x="93.3" y="169.4">MT1</text>
<text x="93.3" y="172">Montage</text>
<text x="110.6" y="169.4">MT2</text>
<text x="110.6" y="172">Montage</text>
<text x="53.2" y="177.8">I2C1</text>
</g>
<g font-size="2.6" fill="#004080">
<text x="227.7" y="27.1">ANODE</text>
<text x="211" y="35.7">OUT</text>
<text x="224.2" y="35.7">CATHODE</text>
<text x="227.7" y="55.8">ANODE</text>
<text x="211" y="64.4">OUT</text>
<text x="224.2" y="64.4">CATHODE</text>
<text x="56" y="84.5">SDA</text>
<text x="78.7" y="87.3">P1</text>
<text x="78.7" y="84.5">P0</text>
<text x="227.7" y="84.5">ANODE</text>
<text x="56" y="93.1">SCL</text>
<text x="78.7" y="96">P4</text>
<text x="78.7" y="93.1">P3</text>
<text x="78.7" y="90.2">P2</text>
<text x="211" y="93.1">OUT</text>
<text x="224.2" y="93.1">CATHODE</text>
<text x="78.7" y="101.7">P6</text>
<text x="78.7" y="98.8">P5</text>
<text x="56" y="107.4">A0</text>
<text x="78.7" y="104.6">P7</text>
<text x="56" y="113.2">A2</text>
<text x="56" y="110.3">A1</text>
<text x="76.7" y="113.2">INT*</text>
<text x="227.7" y="113.2">ANODE</text>
<text x="211" y="121.8">OUT</text>
<text x="224.2" y="121.8">CATHODE</text>
<text x="227.7" y="141.9">ANODE</text>
<text x="211" y="150.5">OUT</text>
<text x="224.2" y="150.5">CATHODE</text>
<text x="53.2" y="164.8">1</text>
<text x="53.2" y="167.7">2</text>
<text x="53.2" y="170.6">3</text>
<text x="53.2" y="173.4">4</text>
</g>
<g font-size="2">
<text x="30.2" y="2.2">5</text>
<text x="84.7" y="2.2">4</text>
<text x="139.2" y="2.2">3</text>
<text x="193.8" y="2.2">2</text>
<text x="248.3" y="2.2">1</text>
<text x=".8" y="29.8">D</text>
<text x="276.3" y="29.8">D</text>
<text x=".8" y="80.1">C</text>
<text x="276.3" y="80.1">C</text>
<text x=".8" y="130.3">B</text>
<text x="276.3" y="130.3">B</text>
<text x=".8" y="180.5">A</text>
<text x="276.3" y="180.5">A</text>
<text x="30.2" y="206">5</text>
<text x="84.7" y="206">4</text>
<text x="139.2" y="206">3</text>
<text x="193.8" y="206">2</text>
<text x="248.3" y="206">1</text>
</g>
</svg>
